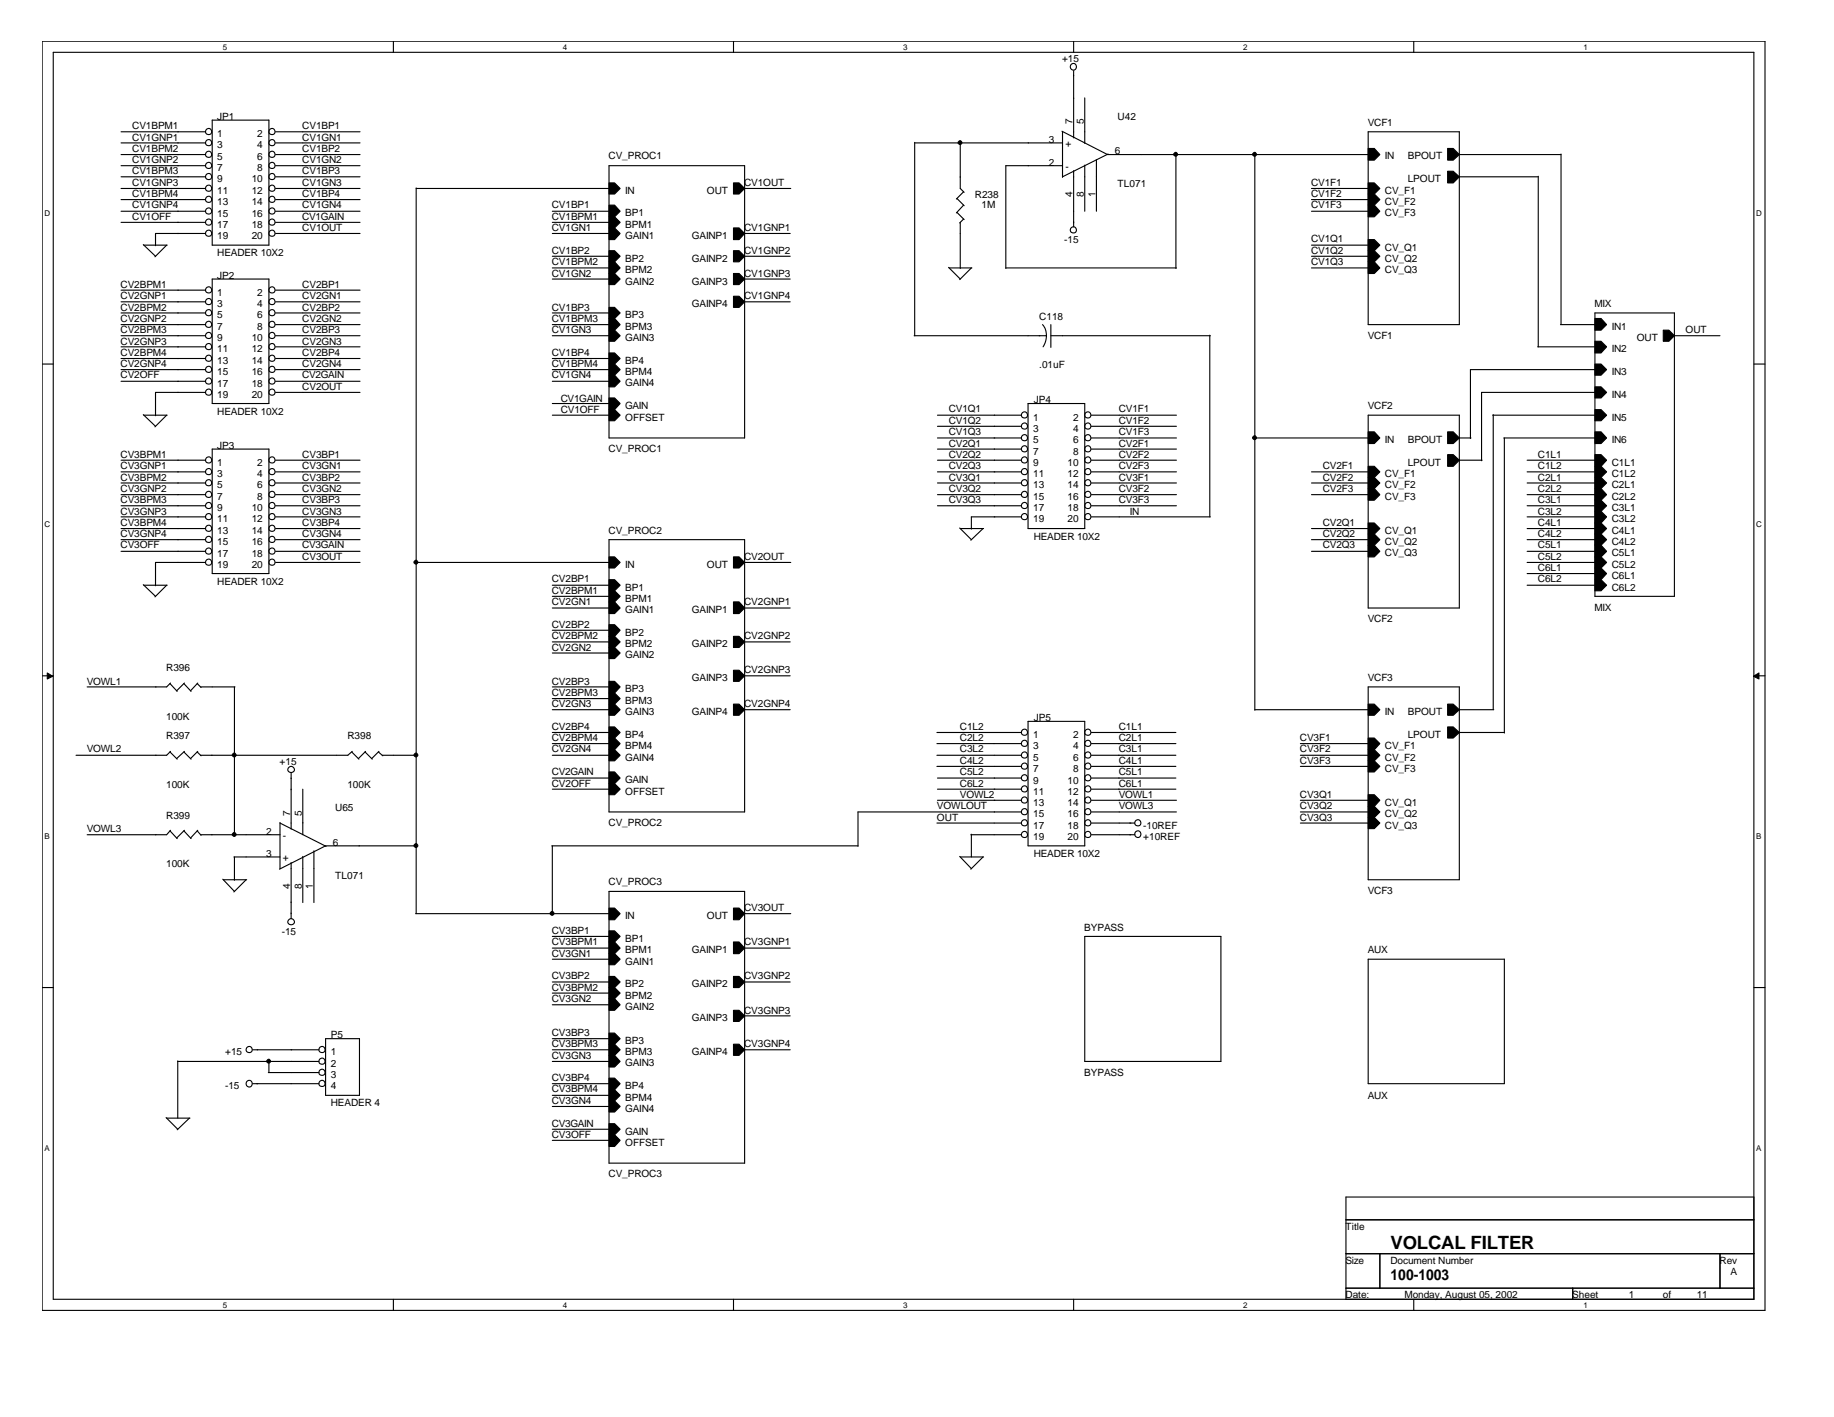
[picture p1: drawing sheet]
<svg xmlns="http://www.w3.org/2000/svg" width="279mm" height="216mm" viewBox="0 0 279 216" stroke-linecap="round" stroke-linejoin="round" font-family="sans-serif">
<g fill="none" stroke="#000" stroke-width=".17">
<path d="M6.4 6.3h262.5v193.4h-262.5zM8.1 8h259.1v190h-259.1zM32.3 18.3h8.7v19.1h-8.7zM59.9 6.3v1.7M111.7 6.3v1.7M161.8 20l6.9 3.6h39.8M163.6 6.3v1.7M163.6 10.8v10.2M165.3 14.9v7M215.4 6.3v1.7M18.4 20.1h12.9M18.4 25.2h12.9"/>
<path d="M18.4 21.8h12.9M18.4 23.6h12.9M18.4 26.9h12.9M18.4 28.7h12.9M18.4 30.4h12.9M18.4 32.2h12.9M18.4 33.9h12.9M21.8 37.3l1.9 1.7M21.9 37.4h3.6M25.4 37.4l-1.8 1.7M31.3 35.6h-7.6v1.8M42 20.1h12.8"/>
<path d="M42 25.2h12.8M42 21.8h12.8M42 23.6h12.8M42 26.9h12.8M42 28.7h12.8M42 30.4h12.8M42 32.2h12.8M42 33.9h12.8M42 35.6h12.8M63.4 28.7h29.5M63.4 28.6v110.6M84.1 32.2h8.8"/>
<path d="M84.1 33.9h8.8M84.1 35.6h8.8M84.1 39h8.8M92.8 25.2h20.6v41.5h-20.6zM113.4 35.6h7M113.4 39h7M113.4 28.7h7.1M139.3 21.8h22.6M139.3 21.7v29.5M145.8 30.2l1.1 1.1M145.8 32.4l1.1 1.1M146.3 21.8v6.9l.6 .6"/>
<path d="M146.3 33.9v7M146.8 29.2l-1.1 1.1M146.8 31.3l-1.1 1.1M146.8 33.4l-.6 .6M161.9 25.2h-8.7v15.7M161.9 20.1v6.9M163.6 26v8.6M165.3 25.2v7M167 24.3v7.9M168.8 23.5l-6.9 3.4M179.1 23.6v17.3M191.2 23.6v84.6"/>
<path d="M199.8 37.4h8.7M199.8 28.7h8.7M199.8 30.4h8.7M199.8 32.2h8.7M199.8 39h8.7M208.4 20.1h13.9v29.4h-13.9zM222.2 23.6h15.6M222.2 26.9h12.1M234.3 26.9v25.9M237.8 23.5v26M6.4 55.5h1.7M18.4 49.5h12.9"/>
<path d="M18.4 47.7h12.9M18.4 51.2h12.9M18.4 44.2h12.9M18.4 46h12.9M18.4 52.8h12.9M18.4 54.6h12.9M18.4 56.3h12.9M18.4 58.1h12.9M31.3 59.8h-7.6v3.5M32.3 42.5h8.7v19h-8.7zM42 49.5h12.8M42 47.7h12.8"/>
<path d="M42 51.2h12.8M42 44.2h12.8M42 46h12.8M42 52.8h12.8M42 54.6h12.8M42 56.3h12.8M42 58.1h12.8M42 59.8h12.8M84.1 49.5h8.8M84.1 47.7h8.8M84.1 40.8h8.8M84.1 51.2h8.8"/>
<path d="M84.1 42.5h8.8M84.1 54.6h8.8M84.1 56.3h8.8M84.1 58.1h8.8M113.4 42.5h7M113.4 46h7M139.3 51.2h20.1M144.5 40.7l1.8 1.8M144.6 40.8h3.5M148 40.8l-1.8 1.8M153.2 40.8h26M158.8 49.5a2.24 2.24 0 0 1 .6 1.7"/>
<path d="M159.4 51.2l-.2 1-.3 .6M160.1 49.5v3.4M160.1 51.2h24.3M184.3 51.1v27.7M199.8 40.8h8.7M234.3 52.8h8.7M237.7 49.5h5.3M243 47.7h12.1v43.2h-12.1zM243.1 56.3h-19.1v10.5M243.1 59.8h-17.4v10.4M255 51.2h7M267.2 55.5h1.7"/>
<path d="M18.4 70.1h12.9M18.4 71.9h12.9M18.4 73.6h12.9M18.4 75.4h12.9M18.4 77.1h12.9M18.4 78.8h12.9M21.8 63.2l1.9 1.8M21.9 63.3h3.6M25.4 63.3l-1.8 1.7M32.3 68.4h8.7v19h-8.7zM42 70.1h12.8M42 71.9h12.8"/>
<path d="M42 73.6h12.8M42 75.4h12.8M42 77.1h12.8M42 78.8h12.8M84.1 63.3h8.8M84.1 61.5h8.8M142.8 63.3h12.8M142.8 66.7h12.8M142.8 65h12.8M142.8 68.4h12.8M142.8 70.1h12.8M142.8 71.9h12.8"/>
<path d="M142.8 73.6h12.8M142.8 75.4h12.8M142.8 77.1h12.8M155.6 78.8h-7.6v1.8M156.6 61.5h8.7v19h-8.7zM166.3 63.3h12.9M166.3 66.7h12.9M166.3 65h12.9M166.3 68.4h12.9M166.3 70.1h12.9M166.3 71.9h12.9M166.3 73.6h12.9"/>
<path d="M166.3 75.4h12.9M166.3 77.1h12.9M166.3 78.8h18.1M191.2 66.7h17.3M199.8 71.9h8.7M199.8 73.6h8.7M199.8 75.4h8.7M208.4 63.3h13.9v29.3h-13.9zM222.3 66.7h1.8M222.3 70.1h3.5M227.4 63.3h15.6M227.5 63.2v44.9"/>
<path d="M229.1 66.7h13.9M229.2 66.7v45M232.6 70.1h10.5M232.6 71.9h10.5M232.6 73.6h10.5M232.6 75.4h10.5M232.6 77.1h10.5M232.6 78.8h10.5M18.4 82.2h12.9M18.4 80.5h12.9M18.4 84h12.9M21.8 89.1l1.9 1.8"/>
<path d="M21.9 89.2h3.6M25.4 89.2l-1.8 1.7M31.3 85.7h-7.6v3.6M42 82.2h12.8M42 80.5h12.8M42 84h12.8M42 85.7h12.8M63.3 85.7h29.5M84.1 92.6h8.8M84.1 90.9h8.8M84.1 89.2h8.8M84.1 97.8h8.8"/>
<path d="M84.1 96h8.8M84.1 99.5h8.8M92.8 82.2h20.6v41.5h-20.6zM113.4 92.6h7M113.4 97.8h7M113.4 85.7h7.1M146.2 80.4l1.8 1.8M146.3 80.5h3.5M149.8 80.5l-1.9 1.8M199.8 82.2h8.7M199.8 80.5h8.7M199.8 84h8.7"/>
<path d="M232.6 82.2h10.5M232.6 89.2h10.5M232.6 80.5h10.5M232.6 87.4h10.5M232.6 84h10.5M232.6 85.7h10.5M6.4 103h1.7M25.9 114.6l1.1 1.1M25.9 104.2l1.1 1.1M26 104.1l-.6 .6h-12.1M26 114.5l-.6 .6h-13.8M28 114.6l1.1 1.1"/>
<path d="M28 104.2l1.1 1.1M28.1 114.5l-1.2 1.1M28.1 104.1l-1.2 1.2M30 114.6l.6 .6M30 104.2l.6 .5M30.1 114.5l-1.1 1.1M30.1 104.1l-1.1 1.2M30.6 104.7h5.2M35.7 104.7v22.6M44.4 117.8v8.5M53.6 114.6l1.1 1.1M53.7 114.5l-.7 .6h-22.4"/>
<path d="M55.6 114.6l1.1 1.1M55.7 114.5l-1.1 1.1M57.6 114.6l.7 .6M57.7 114.5l-1.1 1.1M58.2 115.1h5.3M84.1 104.7h8.8M84.1 111.6h8.8M84.1 113.3h8.8M84.1 115.1h8.8M84.1 118.5h8.8M84.1 108.1h8.8M84.1 106.4h8.8"/>
<path d="M113.4 103h7M113.4 108.1h7M142.7 111.6h12.9M142.7 113.3h12.9M142.7 115.1h12.9M142.7 116.8h12.9M142.8 118.5h12.8M156.6 109.9h8.7v19h-8.7zM166.3 111.6h12.8M166.3 113.3h12.8M166.3 115.1h12.8M166.3 116.8h12.8"/>
<path d="M166.3 118.5h12.8M191.2 108.1h17.3M198.1 113.3h10.4M198.1 115.1h10.4M198.1 116.8h10.4M208.4 104.7h13.9v29.3h-13.9zM222.2 111.6h7M222.3 108.1h5.3M267.2 103h1.7M25.9 126.6l1.1 1.2M26 126.5l-.6 .7h-12.1M28 126.6l1.1 1.2"/>
<path d="M28.1 126.5l-1.2 1.2M30 126.6l.6 .7M30.1 126.5l-1.1 1.2M30.6 127.2h12.1M33.9 134l1.8 1.8M34 134h3.6M35.6 130.6h7.1M35.7 130.6v3.5M37.5 134l-1.9 1.9M42.7 125.4l7 3.6M42.7 125.3v7M44.4 131.4v8.6"/>
<path d="M46.1 120.2v7M46.1 130.5v7M47.8 129.6v7.9M63.3 139.2h29.5M63.4 128.9h-13.8l-7 3.5M84.1 128.9h46.6M84.1 120.2h8.8M84.1 128.9v10.4M92.8 135.8h20.6v41.4h-20.6zM113.4 139.2h7.1M142.7 125.4h12.9M142.8 120.2h12.8"/>
<path d="M142.8 121.9h12.8M146.2 130.5l1.8 1.8M146.3 130.6h3.5M147.9 127.2h7.7M148 127.1v3.5M149.8 130.6l-1.9 1.8M155.6 123.7h-24.9v5.3M166.3 123.7h12.9M166.3 125.4h6.6M166.3 127.2h6.6M166.3 120.2h12.8M166.3 121.9h12.9"/>
<path d="M198.1 123.7h10.4M198.1 125.4h10.4M198.1 121.9h10.4M6.4 150.5h1.7M38.5 159.9h10.1M49.6 158.3h5.2v8.6h-5.2zM84.1 146.1h8.8M84.1 142.7h8.8M84.1 159.9h8.8M84.1 158.3h8.8M84.1 144.5h8.8M84.1 153.1h8.8"/>
<path d="M84.1 149.6h8.8M84.1 151.3h8.8M113.4 159.9h7M113.4 144.5h7M113.4 149.6h7M113.4 154.8h7M165.3 142.7h20.7v19h-20.7zM208.4 146.1h20.8v19h-20.8zM267.2 150.5h1.7M25.3 170.3l1.8 1.8M25.4 170.4h3.5M27.1 161.7h21.5"/>
<path d="M27.1 161.6v8.8M28.9 170.4l-1.9 1.7M38.5 165.1h10.1M40.9 163.4h7.7M41 161.6v1.8M84.1 165.1h8.8M84.1 161.7h8.8M84.1 166.9h8.8M84.1 172.1h8.8M84.1 173.8h8.8M84.1 168.6h8.8M59.9 198v1.7"/>
<path d="M111.7 198v1.7M163.6 198v1.7M205 185.9h62.2M205 191h62.2M205 196.3h62.2M210.2 191v5.3M215.4 198v1.7M239.6 196.3v1.7M262 191v5.3M267.2 182.4h-62.2v15.6"/>
<circle cx="163.5" cy="10.2" r=".49"/>
<circle cx="31.8" cy="20" r=".47"/>
<circle cx="31.8" cy="21.7" r=".47"/>
<circle cx="31.8" cy="26.9" r=".47"/>
<circle cx="31.8" cy="28.7" r=".47"/>
<circle cx="31.8" cy="33.8" r=".47"/>
<circle cx="31.8" cy="32.2" r=".47"/>
<circle cx="31.8" cy="25.2" r=".47"/>
<circle cx="31.8" cy="35.5" r=".47"/>
<circle cx="31.8" cy="30.4" r=".47"/>
<circle cx="31.8" cy="23.5" r=".47"/>
<circle cx="41.4" cy="20" r=".47"/>
<circle cx="41.4" cy="26.9" r=".47"/>
<circle cx="41.4" cy="28.7" r=".47"/>
<circle cx="41.4" cy="21.7" r=".47"/>
<circle cx="41.4" cy="33.8" r=".47"/>
<circle cx="41.4" cy="32.2" r=".47"/>
<circle cx="41.4" cy="25.2" r=".47"/>
<circle cx="41.4" cy="35.5" r=".47"/>
<circle cx="41.4" cy="30.4" r=".47"/>
<circle cx="41.4" cy="23.5" r=".47"/>
<circle cx="163.5" cy="35" r=".47"/>
<circle cx="31.8" cy="59.8" r=".47"/>
<circle cx="31.8" cy="56.3" r=".47"/>
<circle cx="31.8" cy="52.8" r=".47"/>
<circle cx="31.8" cy="46" r=".47"/>
<circle cx="31.8" cy="49.4" r=".47"/>
<circle cx="31.8" cy="44.2" r=".47"/>
<circle cx="31.8" cy="51.1" r=".47"/>
<circle cx="31.8" cy="54.6" r=".47"/>
<circle cx="31.8" cy="58.1" r=".47"/>
<circle cx="31.8" cy="47.7" r=".47"/>
<circle cx="41.4" cy="59.8" r=".47"/>
<circle cx="41.4" cy="46" r=".47"/>
<circle cx="41.4" cy="49.4" r=".47"/>
<circle cx="41.4" cy="56.3" r=".47"/>
<circle cx="41.4" cy="52.8" r=".47"/>
<circle cx="41.4" cy="44.2" r=".47"/>
<circle cx="41.4" cy="51.1" r=".47"/>
<circle cx="41.4" cy="54.6" r=".47"/>
<circle cx="41.4" cy="58.1" r=".47"/>
<circle cx="41.4" cy="47.7" r=".47"/>
<circle cx="31.8" cy="70.1" r=".47"/>
<circle cx="31.8" cy="75.3" r=".47"/>
<circle cx="31.8" cy="71.9" r=".47"/>
<circle cx="31.8" cy="73.6" r=".47"/>
<circle cx="31.8" cy="78.7" r=".47"/>
<circle cx="31.8" cy="77" r=".47"/>
<circle cx="41.4" cy="75.3" r=".47"/>
<circle cx="41.4" cy="70.1" r=".47"/>
<circle cx="41.4" cy="78.7" r=".47"/>
<circle cx="41.4" cy="73.6" r=".47"/>
<circle cx="41.4" cy="71.9" r=".47"/>
<circle cx="41.4" cy="77" r=".47"/>
<circle cx="156.1" cy="63.2" r=".47"/>
<circle cx="156.1" cy="70.1" r=".47"/>
<circle cx="156.1" cy="71.9" r=".47"/>
<circle cx="156.1" cy="78.7" r=".47"/>
<circle cx="156.1" cy="73.6" r=".47"/>
<circle cx="156.1" cy="75.3" r=".47"/>
<circle cx="156.1" cy="64.9" r=".47"/>
<circle cx="156.1" cy="68.4" r=".47"/>
<circle cx="156.1" cy="66.7" r=".47"/>
<circle cx="156.1" cy="77" r=".47"/>
<circle cx="165.7" cy="75.3" r=".47"/>
<circle cx="165.7" cy="63.2" r=".47"/>
<circle cx="165.7" cy="70.1" r=".47"/>
<circle cx="165.7" cy="71.9" r=".47"/>
<circle cx="165.7" cy="78.7" r=".47"/>
<circle cx="165.7" cy="73.6" r=".47"/>
<circle cx="165.7" cy="64.9" r=".47"/>
<circle cx="165.7" cy="68.4" r=".47"/>
<circle cx="165.7" cy="66.7" r=".47"/>
<circle cx="165.7" cy="77" r=".47"/>
<circle cx="31.8" cy="82.2" r=".47"/>
<circle cx="31.8" cy="85.7" r=".47"/>
<circle cx="31.8" cy="84" r=".47"/>
<circle cx="31.8" cy="80.5" r=".47"/>
<circle cx="41.4" cy="85.7" r=".47"/>
<circle cx="41.4" cy="82.2" r=".47"/>
<circle cx="41.4" cy="80.5" r=".47"/>
<circle cx="41.4" cy="84" r=".47"/>
<circle cx="44.4" cy="117.2" r=".48"/>
<circle cx="156.1" cy="118.5" r=".47"/>
<circle cx="156.1" cy="111.6" r=".47"/>
<circle cx="156.1" cy="115" r=".47"/>
<circle cx="156.1" cy="116.7" r=".47"/>
<circle cx="156.1" cy="113.3" r=".47"/>
<circle cx="165.7" cy="118.5" r=".47"/>
<circle cx="165.7" cy="111.6" r=".47"/>
<circle cx="165.7" cy="115" r=".47"/>
<circle cx="165.7" cy="116.7" r=".47"/>
<circle cx="165.7" cy="113.3" r=".47"/>
<circle cx="156.1" cy="121.9" r=".47"/>
<circle cx="156.1" cy="125.4" r=".47"/>
<circle cx="156.1" cy="127.2" r=".47"/>
<circle cx="156.1" cy="120.2" r=".47"/>
<circle cx="156.1" cy="123.7" r=".47"/>
<circle cx="165.7" cy="121.9" r=".47"/>
<circle cx="165.7" cy="125.4" r=".47"/>
<circle cx="165.7" cy="127.2" r=".47"/>
<circle cx="165.7" cy="123.7" r=".47"/>
<circle cx="165.7" cy="120.2" r=".47"/>
<circle cx="173.3" cy="127.1" r=".49"/>
<circle cx="173.3" cy="125.4" r=".47"/>
<circle cx="38" cy="159.9" r=".47"/>
<circle cx="44.4" cy="140.4" r=".48"/>
<circle cx="49" cy="159.9" r=".47"/>
<circle cx="37.9" cy="165.1" r=".49"/>
<circle cx="49" cy="161.7" r=".47"/>
<circle cx="49" cy="163.4" r=".47"/>
<circle cx="49" cy="165.1" r=".47"/>
</g>
<g fill="#000" stroke="#000" stroke-width=".15">
<path d="M7.2 102.5l.8 .5-.8 .5z" fill-rule="evenodd"/>
<path d="M267.1 103l.9-.5v1z" fill-rule="evenodd"/>
</g>
<g fill="#000" stroke="#000" stroke-width=".17">
<path d="M92.8 27.9h.8l.9 .8-.9 .9h-.8z" fill-rule="evenodd"/>
<path d="M92.8 31.3h.8l.9 .9-.9 .8h-.8z" fill-rule="evenodd"/>
<path d="M92.8 38.2h.8l.9 .8-.9 .9h-.8z" fill-rule="evenodd"/>
<path d="M92.8 34.7h.8l.9 .9-.9 .9h-.8z" fill-rule="evenodd"/>
<path d="M92.8 33h.8l.9 .9-.9 .8h-.8z" fill-rule="evenodd"/>
<path d="M111.7 27.9h.9l.8 .8-.8 .9h-.9z" fill-rule="evenodd"/>
<path d="M111.7 34.7h.9l.8 .9-.8 .9h-.9z" fill-rule="evenodd"/>
<path d="M111.7 38.2h.9l.8 .8-.8 .9h-.9z" fill-rule="evenodd"/>
<path d="M208.4 22.6h1l.8 1-.8 .8h-1z" fill-rule="evenodd"/>
<path d="M208.4 27.9h1l.8 .8-.8 .9h-1z" fill-rule="evenodd"/>
<path d="M208.4 29.6h1l.8 .8-.8 .9h-1z" fill-rule="evenodd"/>
<path d="M208.4 31.3h1l.8 .9-.8 .8h-1z" fill-rule="evenodd"/>
<path d="M208.4 36.5h1l.8 .9-.8 .8h-1z" fill-rule="evenodd"/>
<path d="M208.4 38.2h1l.8 .8-.8 .9h-1z" fill-rule="evenodd"/>
<path d="M220.5 22.6h.9l.9 1-.9 .8h-.9z" fill-rule="evenodd"/>
<path d="M220.5 26.1h.9l.9 .8-.9 1h-.9z" fill-rule="evenodd"/>
<path d="M92.8 46.8h.8l.9 .9-.9 .8h-.8z" fill-rule="evenodd"/>
<path d="M92.8 41.7h.8l.9 .8-.9 .9h-.8z" fill-rule="evenodd"/>
<path d="M92.8 50.3h.8l.9 .9-.9 .8h-.8z" fill-rule="evenodd"/>
<path d="M92.8 39.9h.8l.9 .9-.9 .9h-.8z" fill-rule="evenodd"/>
<path d="M92.8 48.5h.8l.9 1-.9 .8h-.8z" fill-rule="evenodd"/>
<path d="M92.8 53.8h.8l.9 .8-.9 .9h-.8z" fill-rule="evenodd"/>
<path d="M92.8 55.5h.8l.9 .8-.9 .9h-.8z" fill-rule="evenodd"/>
<path d="M92.8 57.2h.8l.9 .9-.9 .8h-.8z" fill-rule="evenodd"/>
<path d="M111.7 41.7h.9l.8 .8-.8 .9h-.9z" fill-rule="evenodd"/>
<path d="M111.7 45.1h.9l.8 .9-.8 .8h-.9z" fill-rule="evenodd"/>
<path d="M208.4 39.9h1l.8 .9-.8 .9h-1z" fill-rule="evenodd"/>
<path d="M243 48.5h.9l.9 1-.9 .8h-.9z" fill-rule="evenodd"/>
<path d="M243 52h.9l.9 .8-.9 1h-.9z" fill-rule="evenodd"/>
<path d="M243 55.5h.9l.9 .8-.9 .9h-.9z" fill-rule="evenodd"/>
<path d="M243 58.9h.9l.9 .9-.9 .8h-.9z" fill-rule="evenodd"/>
<path d="M253.4 50.3h.8l.9 .9-.9 .8h-.8z" fill-rule="evenodd"/>
<path d="M92.8 60.6h.8l.9 .9-.9 .9h-.8z" fill-rule="evenodd"/>
<path d="M92.8 62.4h.8l.9 .9-.9 .8h-.8z" fill-rule="evenodd"/>
<path d="M208.4 65.8h1l.8 .9-.8 .9h-1z" fill-rule="evenodd"/>
<path d="M208.4 71h1l.8 .9-.8 .8h-1z" fill-rule="evenodd"/>
<path d="M208.4 72.7h1l.8 .9-.8 .8h-1z" fill-rule="evenodd"/>
<path d="M208.4 74.4h1l.8 1-.8 .8h-1z" fill-rule="evenodd"/>
<path d="M220.5 65.8h.9l.9 .9-.9 .9h-.9z" fill-rule="evenodd"/>
<path d="M220.5 69.3h.9l.9 .8-.9 .9h-.9z" fill-rule="evenodd"/>
<path d="M243 69.3h.9l.9 .8-.9 .9h-.9z" fill-rule="evenodd"/>
<path d="M243 71h.9l.9 .9-.9 .8h-.9z" fill-rule="evenodd"/>
<path d="M243 72.7h.9l.9 .9-.9 .8h-.9z" fill-rule="evenodd"/>
<path d="M243 74.4h.9l.9 1-.9 .8h-.9z" fill-rule="evenodd"/>
<path d="M243 76.2h.9l.9 .9-.9 .8h-.9z" fill-rule="evenodd"/>
<path d="M243 77.9h.9l.9 .9-.9 .9h-.9z" fill-rule="evenodd"/>
<path d="M243 62.4h.9l.9 .9-.9 .8h-.9z" fill-rule="evenodd"/>
<path d="M243 65.8h.9l.9 .9-.9 .9h-.9z" fill-rule="evenodd"/>
<path d="M92.8 84.9h.8l.9 .8-.9 .8h-.8z" fill-rule="evenodd"/>
<path d="M92.8 88.3h.8l.9 .9-.9 .8h-.8z" fill-rule="evenodd"/>
<path d="M92.8 95.2h.8l.9 .8-.9 1h-.8z" fill-rule="evenodd"/>
<path d="M92.8 91.7h.8l.9 .9-.9 .9h-.8z" fill-rule="evenodd"/>
<path d="M92.8 98.7h.8l.9 .8-.9 .8h-.8z" fill-rule="evenodd"/>
<path d="M92.8 90h.8l.9 .9-.9 .8h-.8z" fill-rule="evenodd"/>
<path d="M92.8 97h.8l.9 .8-.9 .9h-.8z" fill-rule="evenodd"/>
<path d="M111.7 84.9h.9l.8 .8-.8 .8h-.9z" fill-rule="evenodd"/>
<path d="M111.7 91.7h.9l.8 .9-.8 .9h-.9z" fill-rule="evenodd"/>
<path d="M111.7 97h.9l.8 .8-.8 .9h-.9z" fill-rule="evenodd"/>
<path d="M208.4 79.7h1l.8 .8-.8 .9h-1z" fill-rule="evenodd"/>
<path d="M208.4 81.4h1l.8 .8-.8 .9h-1z" fill-rule="evenodd"/>
<path d="M208.4 83.1h1l.8 .9-.8 .9h-1z" fill-rule="evenodd"/>
<path d="M243 79.7h.9l.9 .8-.9 .9h-.9z" fill-rule="evenodd"/>
<path d="M243 81.4h.9l.9 .8-.9 .9h-.9z" fill-rule="evenodd"/>
<path d="M243 83.1h.9l.9 .9-.9 .9h-.9z" fill-rule="evenodd"/>
<path d="M243 84.9h.9l.9 .8-.9 .8h-.9z" fill-rule="evenodd"/>
<path d="M243 86.5h.9l.9 .9-.9 .9h-.9z" fill-rule="evenodd"/>
<path d="M243 88.3h.9l.9 .9-.9 .8h-.9z" fill-rule="evenodd"/>
<path d="M92.8 103.8h.8l.9 .9-.9 .9h-.8z" fill-rule="evenodd"/>
<path d="M92.8 107.3h.8l.9 .8-.9 .9h-.8z" fill-rule="evenodd"/>
<path d="M92.8 105.6h.8l.9 .8-.9 .9h-.8z" fill-rule="evenodd"/>
<path d="M92.8 117.6h.8l.9 .9-.9 .9h-.8z" fill-rule="evenodd"/>
<path d="M92.8 110.8h.8l.9 .8-.9 .9h-.8z" fill-rule="evenodd"/>
<path d="M92.8 112.5h.8l.9 .8-.9 .9h-.8z" fill-rule="evenodd"/>
<path d="M92.8 114.2h.8l.9 .9-.9 .8h-.8z" fill-rule="evenodd"/>
<path d="M111.7 102.1h.9l.8 .9-.8 .8h-.9z" fill-rule="evenodd"/>
<path d="M111.7 107.3h.9l.8 .8-.8 .9h-.9z" fill-rule="evenodd"/>
<path d="M208.4 107.3h1l.8 .8-.8 .9h-1z" fill-rule="evenodd"/>
<path d="M208.4 112.5h1l.8 .8-.8 .9h-1z" fill-rule="evenodd"/>
<path d="M208.4 114.2h1l.8 .9-.8 .8h-1z" fill-rule="evenodd"/>
<path d="M208.4 115.9h1l.8 .9-.8 .8h-1z" fill-rule="evenodd"/>
<path d="M220.5 107.3h.9l.9 .8-.9 .9h-.9z" fill-rule="evenodd"/>
<path d="M220.5 110.8h.9l.9 .8-.9 .9h-.9z" fill-rule="evenodd"/>
<path d="M92.8 119.4h.8l.9 .8-.9 .9h-.8z" fill-rule="evenodd"/>
<path d="M92.8 138.4h.8l.9 .8-.9 .9h-.8z" fill-rule="evenodd"/>
<path d="M111.7 138.4h.9l.8 .8-.8 .9h-.9z" fill-rule="evenodd"/>
<path d="M208.4 121.1h1l.8 .8-.8 1h-1z" fill-rule="evenodd"/>
<path d="M208.4 122.9h1l.8 .8-.8 .9h-1z" fill-rule="evenodd"/>
<path d="M208.4 124.6h1l.8 .8-.8 .9h-1z" fill-rule="evenodd"/>
<path d="M92.8 141.8h.8l.9 .9-.9 .8h-.8z" fill-rule="evenodd"/>
<path d="M92.8 148.8h.8l.9 .8-.9 .9h-.8z" fill-rule="evenodd"/>
<path d="M92.8 157.4h.8l.9 .9-.9 .8h-.8z" fill-rule="evenodd"/>
<path d="M92.8 145.3h.8l.9 .8-.9 .9h-.8z" fill-rule="evenodd"/>
<path d="M92.8 152.2h.8l.9 .9-.9 .8h-.8z" fill-rule="evenodd"/>
<path d="M92.8 143.5h.8l.9 1-.9 .8h-.8z" fill-rule="evenodd"/>
<path d="M92.8 150.5h.8l.9 .8-.9 .9h-.8z" fill-rule="evenodd"/>
<path d="M92.8 159.1h.8l.9 .8-.9 .9h-.8z" fill-rule="evenodd"/>
<path d="M111.7 143.5h.9l.8 1-.8 .8h-.9z" fill-rule="evenodd"/>
<path d="M111.7 148.8h.9l.8 .8-.8 .9h-.9z" fill-rule="evenodd"/>
<path d="M111.7 153.9h.9l.8 .9-.8 .8h-.9z" fill-rule="evenodd"/>
<path d="M111.7 159.1h.9l.8 .8-.8 .9h-.9z" fill-rule="evenodd"/>
<path d="M92.8 160.8h.8l.9 .9-.9 .9h-.8z" fill-rule="evenodd"/>
<path d="M92.8 171.2h.8l.9 .9-.9 .8h-.8z" fill-rule="evenodd"/>
<path d="M92.8 172.9h.8l.9 .9-.9 .9h-.8z" fill-rule="evenodd"/>
<path d="M92.8 167.7h.8l.9 .9-.9 .8h-.8z" fill-rule="evenodd"/>
<path d="M92.8 166h.8l.9 .9-.9 .8h-.8z" fill-rule="evenodd"/>
<path d="M92.8 164.3h.8l.9 .8-.9 .9h-.8z" fill-rule="evenodd"/>
<circle cx="146.3" cy="21.7" r=".29"/>
<circle cx="179.1" cy="23.5" r=".29"/>
<circle cx="191.1" cy="23.5" r=".29"/>
<circle cx="191.1" cy="66.7" r=".29"/>
<circle cx="63.4" cy="85.6" r=".29"/>
<circle cx="35.7" cy="115" r=".29"/>
<circle cx="63.4" cy="115" r=".29"/>
<circle cx="35.7" cy="127.1" r=".29"/>
<circle cx="63.4" cy="128.8" r=".29"/>
<circle cx="84.1" cy="139.2" r=".29"/>
<circle cx="40.9" cy="161.7" r=".29"/>
</g>
<text font-size="2.8" x="211.8" y="190.3">VOLCAL FILTER</text>
<text font-size="2.3" x="211.8" y="195">100-1003</text>
<g font-size="1.5">
<text x="161.8" y="9.5">+15</text>
<text x="20.1" y="19.6">CV1BPM1</text>
<text x="20.1" y="23.1">CV1BPM2</text>
<text x="20.1" y="21.4">CV1GNP1</text>
<text x="33.1" y="18.3">JP1</text>
<text x="33.1" y="20.9">1</text>
<text x="33.1" y="22.6">3</text>
<text x="39.2" y="20.9">2</text>
<text x="39.2" y="22.6">4</text>
<text x="46.1" y="21.4">CV1GN1</text>
<text x="46.1" y="19.6">CV1BP1</text>
<text x="46.1" y="23.1">CV1BP2</text>
<text x="159.8" y="21.8">3</text>
<text x="162.3" y="22.4">+</text>
<text x="163.4" y="19" transform="rotate(-90 163.4 19)">7</text>
<text x="165.1" y="19" transform="rotate(-90 165.1 19)">5</text>
<text x="169.8" y="23.5">6</text>
<text x="170.3" y="18.3">U42</text>
<text x="208.4" y="19.1">VCF1</text>
<text x="20.1" y="28.3">CV1GNP3</text>
<text x="20.1" y="26.6">CV1BPM3</text>
<text x="20.1" y="24.9">CV1GNP2</text>
<text x="33.1" y="24.4">5</text>
<text x="33.1" y="26.1">7</text>
<text x="33.1" y="27.8">9</text>
<text x="33.1" y="29.5">11</text>
<text x="38.4" y="27.8">10</text>
<text x="38.4" y="29.5">12</text>
<text x="39.2" y="24.4">6</text>
<text x="39.2" y="26.1">8</text>
<text x="46.1" y="24.9">CV1GN2</text>
<text x="46.1" y="28.3">CV1GN3</text>
<text x="46.1" y="26.6">CV1BP3</text>
<text x="92.7" y="24.3">CV_PROC1</text>
<text x="95.2" y="29.5">IN</text>
<text x="107.7" y="29.5">OUT</text>
<text x="113.4" y="28.3">CV1OUT</text>
<text x="159.8" y="25.2">2</text>
<text x="162.3" y="25.9">-</text>
<text x="170.3" y="28.4">TL071</text>
<text x="199.7" y="28.3">CV1F1</text>
<text x="211" y="24.3">IN</text>
<text x="211" y="29.5">CV_F1</text>
<text x="214.5" y="24.3">BPOUT</text>
<text x="214.5" y="27.8">LPOUT</text>
<text x="20.1" y="33.5">CV1OFF</text>
<text x="20.1" y="30.1">CV1BPM4</text>
<text x="20.1" y="31.8">CV1GNP4</text>
<text x="33.1" y="31.2">13</text>
<text x="33.1" y="33">15</text>
<text x="33.1" y="34.7">17</text>
<text x="38.4" y="31.2">14</text>
<text x="38.4" y="33">16</text>
<text x="38.4" y="34.7">18</text>
<text x="46.1" y="35.2">CV1OUT</text>
<text x="46.1" y="33.5">CV1GAIN</text>
<text x="46.1" y="30.1">CV1BP4</text>
<text x="46.1" y="31.8">CV1GN4</text>
<text x="84.1" y="31.8">CV1BP1</text>
<text x="84.1" y="33.5">CV1BPM1</text>
<text x="84.1" y="35.2">CV1GN1</text>
<text x="95.2" y="32.9">BP1</text>
<text x="95.2" y="34.7">BPM1</text>
<text x="113.4" y="35.2">CV1GNP1</text>
<text x="148.5" y="30.2">R238</text>
<text x="149.5" y="31.8">1M</text>
<text x="163.4" y="30.1" transform="rotate(-90 163.4 30.1)">4</text>
<text x="165.1" y="30.1" transform="rotate(-90 165.1 30.1)">8</text>
<text x="166.9" y="30.1" transform="rotate(-90 166.9 30.1)">1</text>
<text x="199.7" y="30.1">CV1F2</text>
<text x="199.7" y="31.8">CV1F3</text>
<text x="211" y="31.2">CV_F2</text>
<text x="211" y="32.9">CV_F3</text>
<text x="33.1" y="39">HEADER 10X2</text>
<text x="33.1" y="36.4">19</text>
<text x="38.4" y="36.4">20</text>
<text x="84.1" y="40.4">CV1BPM2</text>
<text x="84.1" y="38.7">CV1BP2</text>
<text x="95.2" y="39.9">BP2</text>
<text x="95.2" y="36.4">GAIN1</text>
<text x="95.2" y="41.6">BPM2</text>
<text x="105.4" y="36.4">GAINP1</text>
<text x="105.4" y="39.9">GAINP2</text>
<text x="113.4" y="38.7">CV1GNP2</text>
<text x="162.1" y="37.1">-15</text>
<text x="199.7" y="36.9">CV1Q1</text>
<text x="199.7" y="38.7">CV1Q2</text>
<text x="199.7" y="40.4">CV1Q3</text>
<text x="211" y="38.2">CV_Q1</text>
<text x="211" y="39.9">CV_Q2</text>
<text x="211" y="41.6">CV_Q3</text>
<text x="18.4" y="47.3">CV2BPM2</text>
<text x="18.4" y="45.6">CV2GNP1</text>
<text x="18.4" y="43.9">CV2BPM1</text>
<text x="33.1" y="42.5">JP2</text>
<text x="33.1" y="45">1</text>
<text x="33.1" y="46.8">3</text>
<text x="39.2" y="45">2</text>
<text x="39.2" y="46.8">4</text>
<text x="46.1" y="43.9">CV2BP1</text>
<text x="46.1" y="45.6">CV2GN1</text>
<text x="46.1" y="47.3">CV2BP2</text>
<text x="84.1" y="42.2">CV1GN2</text>
<text x="84.1" y="47.3">CV1BP3</text>
<text x="95.2" y="43.3">GAIN2</text>
<text x="105.4" y="43.3">GAINP3</text>
<text x="105.4" y="46.8">GAINP4</text>
<text x="113.4" y="42.2">CV1GNP3</text>
<text x="113.4" y="45.6">CV1GNP4</text>
<text x="242.9" y="46.8">MIX</text>
<text x="18.4" y="52.5">CV2GNP3</text>
<text x="18.4" y="50.8">CV2BPM3</text>
<text x="18.4" y="49">CV2GNP2</text>
<text x="33.1" y="48.5">5</text>
<text x="33.1" y="50.3">7</text>
<text x="33.1" y="52">9</text>
<text x="33.1" y="53.7">11</text>
<text x="38.4" y="52">10</text>
<text x="38.4" y="53.7">12</text>
<text x="39.2" y="48.5">6</text>
<text x="39.2" y="50.3">8</text>
<text x="46.1" y="49">CV2GN2</text>
<text x="46.1" y="50.8">CV2BP3</text>
<text x="46.1" y="52.5">CV2GN3</text>
<text x="84.1" y="49">CV1BPM3</text>
<text x="84.1" y="50.8">CV1GN3</text>
<text x="95.2" y="48.5">BP3</text>
<text x="95.2" y="52">GAIN3</text>
<text x="95.2" y="50.2">BPM3</text>
<text x="158.3" y="48.7">C118</text>
<text x="208.4" y="51.6">VCF1</text>
<text x="245.5" y="50.2">IN1</text>
<text x="245.5" y="53.7">IN2</text>
<text x="249.3" y="52">OUT</text>
<text x="256.8" y="50.8">OUT</text>
<text x="18.4" y="56">CV2GNP4</text>
<text x="18.4" y="54.2">CV2BPM4</text>
<text x="18.4" y="57.7">CV2OFF</text>
<text x="33.1" y="55.5">13</text>
<text x="33.1" y="57.2">15</text>
<text x="33.1" y="58.9">17</text>
<text x="38.4" y="55.5">14</text>
<text x="38.4" y="57.2">16</text>
<text x="38.4" y="58.9">18</text>
<text x="46.1" y="54.2">CV2BP4</text>
<text x="46.1" y="56">CV2GN4</text>
<text x="46.1" y="59.4">CV2OUT</text>
<text x="46.1" y="57.7">CV2GAIN</text>
<text x="84.1" y="54.2">CV1BP4</text>
<text x="84.1" y="56">CV1BPM4</text>
<text x="84.1" y="57.7">CV1GN4</text>
<text x="95.2" y="55.5">BP4</text>
<text x="95.2" y="57.2">BPM4</text>
<text x="95.2" y="58.8">GAIN4</text>
<text x="158.3" y="56.1">.01uF</text>
<text x="245.5" y="57.2">IN3</text>
<text x="33.1" y="63.2">HEADER 10X2</text>
<text x="33.1" y="60.6">19</text>
<text x="38.4" y="60.6">20</text>
<text x="85.4" y="61.3">CV1GAIN</text>
<text x="85.4" y="63">CV1OFF</text>
<text x="95.2" y="62.3">GAIN</text>
<text x="95.2" y="64.1">OFFSET</text>
<text x="144.5" y="62.8">CV1Q1</text>
<text x="144.5" y="64.6">CV1Q2</text>
<text x="157.4" y="64.1">1</text>
<text x="157.4" y="65.8">3</text>
<text x="157.5" y="61.5">JP4</text>
<text x="163.5" y="64.1">2</text>
<text x="163.5" y="65.8">4</text>
<text x="170.4" y="62.8">CV1F1</text>
<text x="170.4" y="64.6">CV1F2</text>
<text x="208.4" y="62.3">VCF2</text>
<text x="245.5" y="60.6">IN4</text>
<text x="245.5" y="64.1">IN5</text>
<text x="18.4" y="71.5">CV3GNP1</text>
<text x="18.4" y="69.8">CV3BPM1</text>
<text x="33.1" y="68.4">JP3</text>
<text x="33.1" y="71">1</text>
<text x="39.2" y="71">2</text>
<text x="46.1" y="69.8">CV3BP1</text>
<text x="46.1" y="71.5">CV3GN1</text>
<text x="92.7" y="68.9">CV_PROC1</text>
<text x="144.5" y="66.3">CV1Q3</text>
<text x="144.5" y="69.8">CV2Q2</text>
<text x="144.5" y="71.5">CV2Q3</text>
<text x="144.5" y="68.1">CV2Q1</text>
<text x="157.4" y="67.6">5</text>
<text x="157.4" y="69.3">7</text>
<text x="157.4" y="71">9</text>
<text x="162.6" y="71">10</text>
<text x="163.5" y="67.6">6</text>
<text x="163.5" y="69.3">8</text>
<text x="170.4" y="68.1">CV2F1</text>
<text x="170.4" y="66.3">CV1F3</text>
<text x="170.4" y="69.8">CV2F2</text>
<text x="170.4" y="71.5">CV2F3</text>
<text x="201.5" y="71.5">CV2F1</text>
<text x="211" y="67.5">IN</text>
<text x="214.5" y="67.5">BPOUT</text>
<text x="214.5" y="71">LPOUT</text>
<text x="234.3" y="71.5">C1L2</text>
<text x="234.3" y="69.8">C1L1</text>
<text x="245.5" y="71">C1L1</text>
<text x="245.5" y="67.5">IN6</text>
<text x="18.4" y="73.2">CV3BPM2</text>
<text x="18.4" y="76.7">CV3BPM3</text>
<text x="18.4" y="74.9">CV3GNP2</text>
<text x="33.1" y="72.7">3</text>
<text x="33.1" y="74.4">5</text>
<text x="33.1" y="76.2">7</text>
<text x="33.1" y="77.9">9</text>
<text x="38.4" y="77.9">10</text>
<text x="39.2" y="72.7">4</text>
<text x="39.2" y="74.4">6</text>
<text x="39.2" y="76.2">8</text>
<text x="46.1" y="74.9">CV3GN2</text>
<text x="46.1" y="76.7">CV3BP3</text>
<text x="46.1" y="73.2">CV3BP2</text>
<text x="144.5" y="74.9">CV3Q2</text>
<text x="144.5" y="76.7">CV3Q3</text>
<text x="144.5" y="73.2">CV3Q1</text>
<text x="157.4" y="72.7">11</text>
<text x="157.4" y="74.4">13</text>
<text x="157.4" y="76.2">15</text>
<text x="157.4" y="77.9">17</text>
<text x="162.6" y="72.7">12</text>
<text x="162.6" y="74.4">14</text>
<text x="162.6" y="76.2">16</text>
<text x="162.6" y="77.9">18</text>
<text x="170.4" y="76.7">CV3F3</text>
<text x="170.4" y="73.2">CV3F1</text>
<text x="170.4" y="74.9">CV3F2</text>
<text x="201.5" y="74.9">CV2F3</text>
<text x="201.5" y="73.2">CV2F2</text>
<text x="211" y="72.7">CV_F1</text>
<text x="211" y="74.4">CV_F2</text>
<text x="211" y="76.1">CV_F3</text>
<text x="234.3" y="74.9">C2L2</text>
<text x="234.3" y="73.2">C2L1</text>
<text x="234.3" y="76.7">C3L1</text>
<text x="245.5" y="72.7">C1L2</text>
<text x="245.5" y="74.4">C2L1</text>
<text x="245.5" y="76.1">C2L2</text>
<text x="245.5" y="77.9">C3L1</text>
<text x="18.4" y="81.9">CV3GNP4</text>
<text x="18.4" y="78.4">CV3GNP3</text>
<text x="18.4" y="80.1">CV3BPM4</text>
<text x="18.4" y="83.6">CV3OFF</text>
<text x="33.1" y="79.6">11</text>
<text x="33.1" y="81.4">13</text>
<text x="33.1" y="83.1">15</text>
<text x="38.4" y="79.6">12</text>
<text x="38.4" y="81.4">14</text>
<text x="38.4" y="83.1">16</text>
<text x="46.1" y="80.1">CV3BP4</text>
<text x="46.1" y="81.9">CV3GN4</text>
<text x="46.1" y="83.6">CV3GAIN</text>
<text x="46.1" y="78.4">CV3GN3</text>
<text x="92.7" y="81.4">CV_PROC2</text>
<text x="157.4" y="79.6">19</text>
<text x="157.5" y="82.2">HEADER 10X2</text>
<text x="162.6" y="79.6">20</text>
<text x="172.1" y="78.4">IN</text>
<text x="201.5" y="81.9">CV2Q2</text>
<text x="201.5" y="83.6">CV2Q3</text>
<text x="201.5" y="80.1">CV2Q1</text>
<text x="211" y="81.4">CV_Q1</text>
<text x="211" y="83.1">CV_Q2</text>
<text x="234.3" y="80.1">C4L1</text>
<text x="234.3" y="78.4">C3L2</text>
<text x="234.3" y="81.9">C4L2</text>
<text x="234.3" y="83.6">C5L1</text>
<text x="245.5" y="79.6">C3L2</text>
<text x="245.5" y="81.4">C4L1</text>
<text x="245.5" y="83.1">C4L2</text>
<text x="33.1" y="89.1">HEADER 10X2</text>
<text x="33.1" y="84.8">17</text>
<text x="33.1" y="86.5">19</text>
<text x="38.4" y="84.8">18</text>
<text x="38.4" y="86.5">20</text>
<text x="46.1" y="85.3">CV3OUT</text>
<text x="84.1" y="88.7">CV2BP1</text>
<text x="95.2" y="86.5">IN</text>
<text x="107.7" y="86.5">OUT</text>
<text x="113.4" y="85.3">CV2OUT</text>
<text x="211" y="84.8">CV_Q3</text>
<text x="234.3" y="85.3">C5L2</text>
<text x="234.3" y="87">C6L1</text>
<text x="234.3" y="88.7">C6L2</text>
<text x="245.5" y="84.8">C5L1</text>
<text x="245.5" y="86.5">C5L2</text>
<text x="245.5" y="88.2">C6L1</text>
<text x="84.1" y="90.5">CV2BPM1</text>
<text x="84.1" y="92.2">CV2GN1</text>
<text x="84.1" y="95.7">CV2BP2</text>
<text x="95.2" y="90">BP1</text>
<text x="95.2" y="93.4">GAIN1</text>
<text x="95.2" y="91.7">BPM1</text>
<text x="105.4" y="93.4">GAINP1</text>
<text x="113.4" y="92.2">CV2GNP1</text>
<text x="208.4" y="94.8">VCF2</text>
<text x="242.9" y="93">MIX</text>
<text x="245.5" y="90">C6L2</text>
<text x="84.1" y="97.4">CV2BPM2</text>
<text x="84.1" y="99.1">CV2GN2</text>
<text x="95.2" y="96.9">BP2</text>
<text x="95.2" y="100.3">GAIN2</text>
<text x="95.2" y="98.6">BPM2</text>
<text x="105.4" y="98.6">GAINP2</text>
<text x="113.4" y="97.4">CV2GNP2</text>
<text x="13.2" y="104.3">VOWL1</text>
<text x="25.3" y="102.2">R396</text>
<text x="84.1" y="106">CV2BPM3</text>
<text x="84.1" y="104.3">CV2BP3</text>
<text x="84.1" y="107.8">CV2GN3</text>
<text x="95.2" y="105.5">BP3</text>
<text x="95.2" y="107.3">BPM3</text>
<text x="105.4" y="103.8">GAINP3</text>
<text x="113.4" y="102.6">CV2GNP3</text>
<text x="113.4" y="107.8">CV2GNP4</text>
<text x="208.4" y="103.8">VCF3</text>
<text x="25.3" y="112.6">R397</text>
<text x="25.3" y="109.6">100K</text>
<text x="52.9" y="112.6">R398</text>
<text x="84.1" y="112.9">CV2BPM4</text>
<text x="84.1" y="111.3">CV2BP4</text>
<text x="95.2" y="109">GAIN3</text>
<text x="95.2" y="112.4">BP4</text>
<text x="105.4" y="109">GAINP4</text>
<text x="146.2" y="112.9">C2L2</text>
<text x="146.2" y="111.3">C1L2</text>
<text x="157.4" y="112.4">1</text>
<text x="157.5" y="109.8">JP5</text>
<text x="163.5" y="112.4">2</text>
<text x="170.4" y="111.3">C1L1</text>
<text x="170.4" y="112.9">C2L1</text>
<text x="198" y="112.9">CV3F1</text>
<text x="211" y="109">IN</text>
<text x="214.5" y="109">BPOUT</text>
<text x="214.5" y="112.4">LPOUT</text>
<text x="13.2" y="114.6">VOWL2</text>
<text x="42.6" y="116.6">+15</text>
<text x="84.1" y="119.9">CV2OFF</text>
<text x="84.1" y="118.1">CV2GAIN</text>
<text x="84.1" y="114.6">CV2GN4</text>
<text x="95.2" y="119.3">GAIN</text>
<text x="95.2" y="114.1">BPM4</text>
<text x="95.2" y="115.9">GAIN4</text>
<text x="146.2" y="116.4">C4L2</text>
<text x="146.2" y="114.6">C3L2</text>
<text x="146.2" y="118.1">C5L2</text>
<text x="146.2" y="119.9">C6L2</text>
<text x="157.4" y="114.1">3</text>
<text x="157.4" y="115.9">5</text>
<text x="157.4" y="117.6">7</text>
<text x="157.4" y="119.4">9</text>
<text x="162.6" y="119.4">10</text>
<text x="163.5" y="114.1">4</text>
<text x="163.5" y="115.9">6</text>
<text x="163.5" y="117.6">8</text>
<text x="170.4" y="114.6">C3L1</text>
<text x="170.4" y="116.4">C4L1</text>
<text x="170.4" y="118.1">C5L1</text>
<text x="170.4" y="119.9">C6L1</text>
<text x="198" y="116.4">CV3F3</text>
<text x="198" y="114.6">CV3F2</text>
<text x="211" y="114.1">CV_F1</text>
<text x="211" y="115.9">CV_F2</text>
<text x="211" y="117.6">CV_F3</text>
<text x="25.3" y="120.1">100K</text>
<text x="25.3" y="124.7">R399</text>
<text x="44.2" y="124.3" transform="rotate(-90 44.2 124.3)">7</text>
<text x="46" y="124.3" transform="rotate(-90 46 124.3)">5</text>
<text x="51.1" y="123.6">U65</text>
<text x="52.9" y="120.1">100K</text>
<text x="92.7" y="125.9">CV_PROC2</text>
<text x="95.2" y="121.1">OFFSET</text>
<text x="142.7" y="123.3">VOWLOUT</text>
<text x="142.7" y="125.1">OUT</text>
<text x="146.2" y="121.6">VOWL2</text>
<text x="157.4" y="121.1">11</text>
<text x="157.4" y="122.8">13</text>
<text x="157.4" y="124.5">15</text>
<text x="162.6" y="121.1">12</text>
<text x="162.6" y="122.8">14</text>
<text x="162.6" y="124.5">16</text>
<text x="170.4" y="121.6">VOWL1</text>
<text x="170.4" y="123.3">VOWL3</text>
<text x="198" y="123.3">CV3Q2</text>
<text x="198" y="125.1">CV3Q3</text>
<text x="198" y="121.6">CV3Q1</text>
<text x="211" y="122.8">CV_Q1</text>
<text x="211" y="124.5">CV_Q2</text>
<text x="13.2" y="126.7">VOWL3</text>
<text x="40.6" y="130.6">3</text>
<text x="40.6" y="127.2">2</text>
<text x="43.1" y="131.2">+</text>
<text x="43.1" y="127.8">-</text>
<text x="50.7" y="128.9">6</text>
<text x="157.4" y="126.2">17</text>
<text x="157.4" y="128">19</text>
<text x="157.5" y="130.6">HEADER 10X2</text>
<text x="162.6" y="126.2">18</text>
<text x="162.6" y="128">20</text>
<text x="174.2" y="126.2">-10REF</text>
<text x="174.2" y="127.9">+10REF</text>
<text x="211" y="126.2">CV_Q3</text>
<text x="25.3" y="132.1">100K</text>
<text x="44.2" y="135.5" transform="rotate(-90 44.2 135.5)">4</text>
<text x="46" y="135.5" transform="rotate(-90 46 135.5)">8</text>
<text x="47.7" y="135.5" transform="rotate(-90 47.7 135.5)">1</text>
<text x="51.1" y="133.9">TL071</text>
<text x="92.7" y="134.9">CV_PROC3</text>
<text x="208.4" y="136.2">VCF3</text>
<text x="42.9" y="142.5">-15</text>
<text x="84.1" y="142.3">CV3BP1</text>
<text x="95.2" y="140">IN</text>
<text x="95.2" y="143.5">BP1</text>
<text x="107.7" y="140">OUT</text>
<text x="113.4" y="138.9">CV3OUT</text>
<text x="165.2" y="141.8">BYPASS</text>
<text x="84.1" y="144">CV3BPM1</text>
<text x="84.1" y="145.8">CV3GN1</text>
<text x="84.1" y="149.2">CV3BP2</text>
<text x="95.2" y="147">GAIN1</text>
<text x="95.2" y="145.2">BPM1</text>
<text x="105.4" y="145.2">GAINP1</text>
<text x="113.4" y="144">CV3GNP1</text>
<text x="113.4" y="149.2">CV3GNP2</text>
<text x="208.4" y="145.2">AUX</text>
<text x="84.1" y="152.7">CV3GN2</text>
<text x="84.1" y="151">CV3BPM2</text>
<text x="95.2" y="150.5">BP2</text>
<text x="95.2" y="153.8">GAIN2</text>
<text x="95.2" y="152.1">BPM2</text>
<text x="105.4" y="150.5">GAINP2</text>
<text x="105.4" y="155.6">GAINP3</text>
<text x="113.4" y="154.4">CV3GNP3</text>
<text x="34.3" y="160.8">+15</text>
<text x="50.4" y="158.2">P5</text>
<text x="50.4" y="160.8">1</text>
<text x="84.1" y="161.3">CV3GN3</text>
<text x="84.1" y="157.8">CV3BP3</text>
<text x="84.1" y="159.6">CV3BPM3</text>
<text x="95.2" y="159.1">BP3</text>
<text x="95.2" y="160.8">BPM3</text>
<text x="105.4" y="160.8">GAINP4</text>
<text x="113.4" y="159.6">CV3GNP4</text>
<text x="34.3" y="165.9">-15</text>
<text x="50.4" y="162.6">2</text>
<text x="50.4" y="164.3">3</text>
<text x="50.4" y="165.9">4</text>
<text x="84.1" y="166.5">CV3BPM4</text>
<text x="84.1" y="164.8">CV3BP4</text>
<text x="95.2" y="162.5">GAIN3</text>
<text x="95.2" y="167.7">BPM4</text>
<text x="95.2" y="165.9">BP4</text>
<text x="165.2" y="163.9">BYPASS</text>
<text x="208.4" y="167.4">AUX</text>
<text x="50.4" y="168.6">HEADER 4</text>
<text x="84.1" y="171.7">CV3GAIN</text>
<text x="84.1" y="173.4">CV3OFF</text>
<text x="84.1" y="168.2">CV3GN4</text>
<text x="95.2" y="172.9">GAIN</text>
<text x="95.2" y="169.4">GAIN4</text>
<text x="92.7" y="179.4">CV_PROC3</text>
<text x="95.2" y="174.6">OFFSET</text>
<text x="205" y="187.4">Title</text>
<text x="205" y="197.8">Date:</text>
<text x="205" y="192.5">Size</text>
<text x="211.8" y="192.5">Document Number</text>
<text x="214" y="197.8">Monday, August 05, 2002</text>
<text x="239.5" y="197.8">Sheet</text>
<text x="248.2" y="197.8">1</text>
<text x="253.3" y="197.8">of</text>
<text x="258.5" y="197.8">11</text>
<text x="262" y="192.5">Rev</text>
<text x="263.7" y="194.3">A</text>
</g>
<g font-size="1.2">
<text x="34" y="7.6">5</text>
<text x="85.8" y="7.6">4</text>
<text x="137.6" y="7.6">3</text>
<text x="189.4" y="7.6">2</text>
<text x="241.2" y="7.6">1</text>
<text x="6.8" y="32.9">D</text>
<text x="267.5" y="32.9">D</text>
<text x="6.8" y="80.3">C</text>
<text x="267.5" y="80.3">C</text>
<text x="6.8" y="127.8">B</text>
<text x="267.5" y="127.8">B</text>
<text x="6.8" y="175.3">A</text>
<text x="267.5" y="175.3">A</text>
<text x="34" y="199.3">5</text>
<text x="85.8" y="199.3">4</text>
<text x="137.6" y="199.3">3</text>
<text x="189.4" y="199.3">2</text>
<text x="241.2" y="199.3">1</text>
</g>
</svg>
